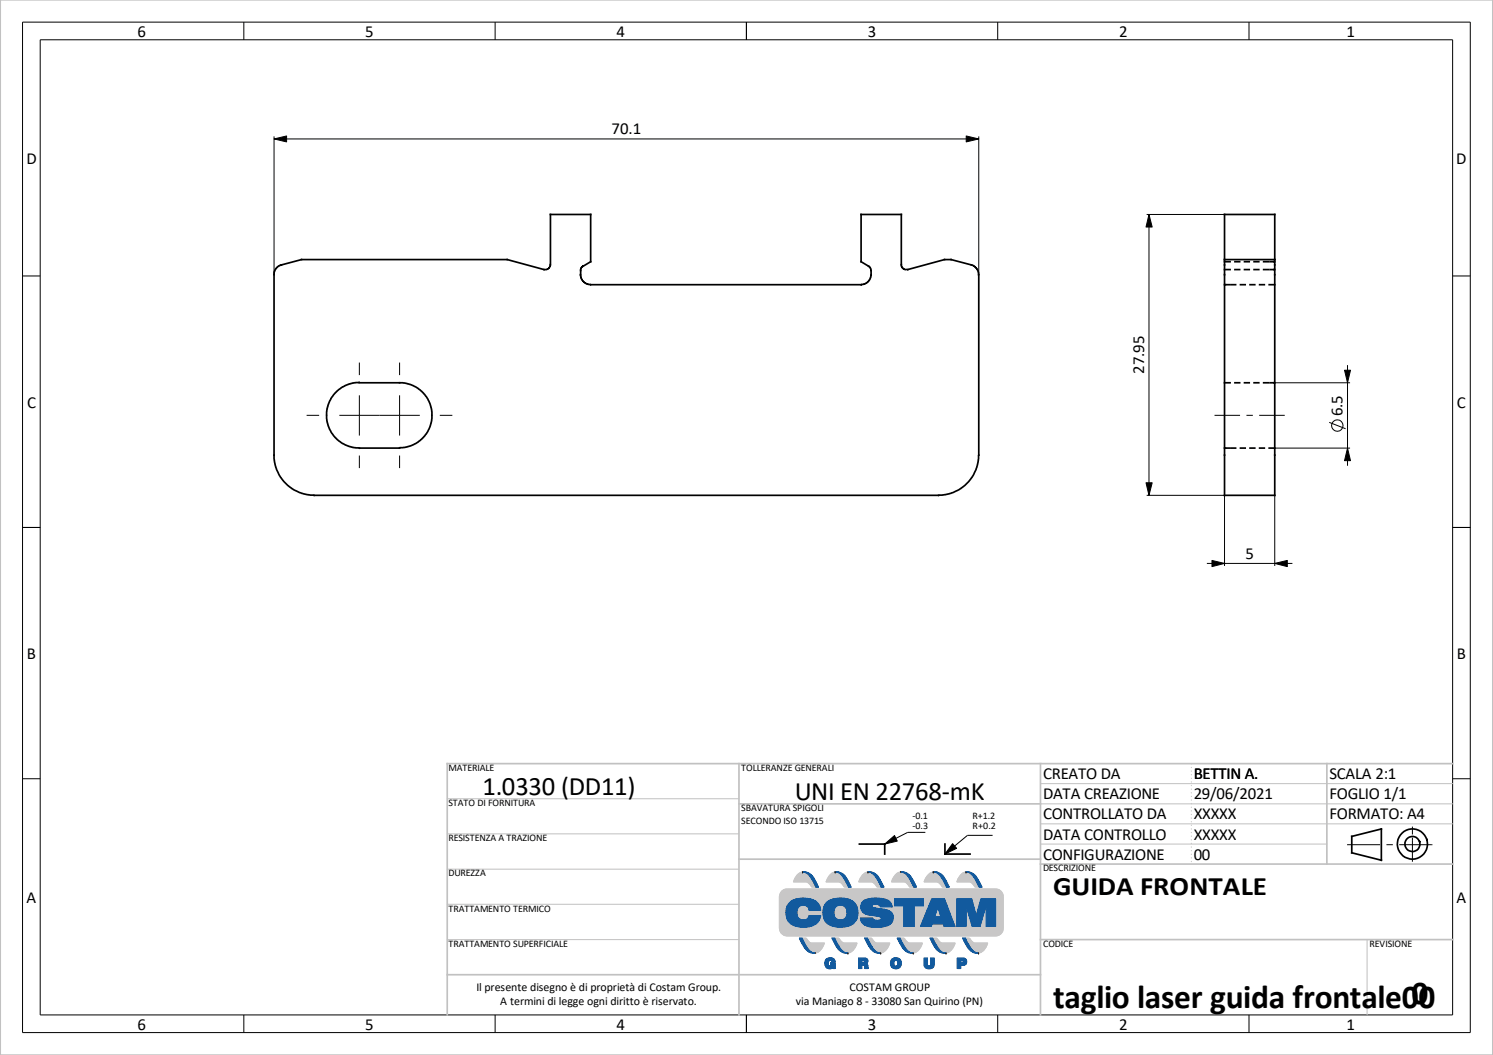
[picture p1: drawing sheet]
<svg xmlns="http://www.w3.org/2000/svg" width="297mm" height="210mm" viewBox="0 0 297 210" stroke-linecap="round" stroke-linejoin="round" font-family="sans-serif">
<g fill="none" stroke="#c1c1c1" stroke-width=".2">
<path d="M237 151.9v.1M237 152.7h.1M237 153.4v.1M237 154.1v.1M237 154.8v.1M237 155.5v.1M237 156.3h.1M237 157v.1M237 157.7v.1M237 158.4v.1M237 159.1v.1M237 159.9h.1"/>
<path d="M237 160.6v.1M237 161.3v.1M237 162v.1M237 162.7v.1M237 163.4v.1M237 164.2v.1M237 164.9v.1M237 165.6v.1M237 166.3v.1M237 167v.1M237 167.8v.1M237 168.5v.1"/>
<path d="M237 169.2v.1M237 169.9v.1M237 170.6v.1M237 171.4h.1"/>
</g>
<path d="M268 168.1h6.6M275.8 168.1h1.3M278.4 168.1h6.6M281 164.5v1.5M281 166.7v4.7" fill="none" stroke="#000" stroke-width=".2"/>
<g fill="none" stroke="#c8c7c7" stroke-width=".2">
<path d="M155.6 177.2l1-.3h41.5a1.5 1.5 0 0 1 1.5 1.5v6.3a1.5 1.5 0 0 1-1.5 1.5h-41.5a1.58 1.58 0 0 1-1.5-1.5v-6.3l.1-.7zM159.7 173.5a2.53 2.53 0 0 0-1.8 2h2.5l.7 .4 .4 .6h.8M166.2 173.5a2.71 2.71 0 0 0-1.9 2h2.6l.4 .1 .7 .9h.8M172.7 173.5a2.53 2.53 0 0 0-1.8 2h2.5l.7 .4 .4 .6h.8M179.2 173.5a2.58 2.58 0 0 0-1.8 2h2.6l.6 .4 .4 .6h.8M185.7 173.5a2.71 2.71 0 0 0-1.8 2h2.5l.7 .4 .4 .6h.8M192.2 173.5a2.53 2.53 0 0 0-1.8 2h2.6l.6 .4 .4 .6h.8M159.6 186.6h.8l.7 .9 .3 .1h2.6a2.52 2.52 0 0 1-1.8 2M166.1 186.6h.8l.7 .9 .3 .1h2.6a2.37 2.37 0 0 1-1.8 2M172.5 186.6h.9l.7 .9 .4 .1h2.5a2.52 2.52 0 0 1-1.8 2M179.1 186.6h.8l.7 .9 .3 .1h2.6a2.37 2.37 0 0 1-1.8 2M185.5 186.6h.9l.7 .9 .3 .1h2.6a2.52 2.52 0 0 1-1.8 2"/>
<path d="M192.1 186.6h.8l.7 .9 .3 .1h2.6a2.37 2.37 0 0 1-1.8 2"/>
</g>
<path d="M156.8 179.8a4.5 4.5 0 0 1 4.6-.9 2.29 2.29 0 0 1 1.9 2.2h-2.3l-.3-.7-.3-.2-.7-.1-.7 .2-.3 .4-.2 .5v.7l.2 .6 .9 .5 1-.1 .4-.7h2.3a2.68 2.68 0 0 1-3 2.2 3.4 3.4 0 0 1-3.7-1.4 3.6 3.6 0 0 1 .2-3.2zM190.4 178.9h2.9l.9 3.3 1-3.3h2.9v5.4h-1.9v-4.3l-1.2 4.3h-1.6l-1.2-4.3v4.3h-1.8zM185.4 178.9h2.5l2.1 5.4h-2.2l-.1-.5h-2.2l-.3 .5h-2.1zM178 178.9h5.7v1.3h-1.8v4.1h-2.1v-4.1h-1.8zM155.6 177.2l-.5 1.1v6.4a1.52 1.52 0 0 0 1.5 1.5h41.5a1.52 1.52 0 0 0 1.5-1.5v-6.6a1.58 1.58 0 0 0-1.5-1.2h-41.8zM164.3 179.7a4.8 4.8 0 0 1 5-.6 2.92 2.92 0 0 1 1.2 3.5 2.92 2.92 0 0 1-3.1 1.9 3.6 3.6 0 0 1-3.3-1.3 3.5 3.5 0 0 1 .2-3.5zM171.6 179.4l.1-.1a5.7 5.7 0 0 1 5.4 .1l.3 .6 .1 .4h-2.3l-.5-.4h-.9a.33 .33 0 0 0-.4 .4 .33 .33 0 0 0 .5 .2l2.9 .6a1.66 1.66 0 0 1 .9 1.8 1.66 1.66 0 0 1-1.6 1.3 8.7 8.7 0 0 1-3.5 0 1.73 1.73 0 0 1-1.4-1.6h2.4l.3 .3 1 .1a.4 .4 0 0 0 .4-.5 .4 .4 0 0 0-.5-.3l-2.2-.3a1.6 1.6 0 0 1-1-2.6z" fill-rule="evenodd" fill="#c8c7c7"/>
<path d="M155.5 177.3l.8-.4h41.8a1.55 1.55 0 0 1 1.5 1.2v6.6a1.52 1.52 0 0 1-1.5 1.5h-41.5a1.52 1.52 0 0 1-1.5-1.5v-6.4zM156.8 179.8a4.5 4.5 0 0 1 4.6-.9 2.29 2.29 0 0 1 1.9 2.2h-2.3l-.3-.7-.3-.2-.7-.1-.7 .2-.3 .4-.2 .5v.7l.2 .6 .9 .5 1-.1 .4-.7h2.3a2.68 2.68 0 0 1-3 2.2 3.4 3.4 0 0 1-3.7-1.4 3.6 3.6 0 0 1 .2-3.2zM164.3 179.7a4.8 4.8 0 0 1 5-.6 2.92 2.92 0 0 1 1.2 3.5 2.92 2.92 0 0 1-3.1 1.9 3.6 3.6 0 0 1-3.3-1.3 3.5 3.5 0 0 1 .2-3.5zM171.6 179.4l.1-.1a5.7 5.7 0 0 1 5.4 .1l.3 .6 .1 .4h-2.3l-.5-.4h-.9a.33 .33 0 0 0-.4 .4 .33 .33 0 0 0 .5 .2l2.9 .6a1.66 1.66 0 0 1 .9 1.8 1.66 1.66 0 0 1-1.6 1.3 8.7 8.7 0 0 1-3.5 0 1.73 1.73 0 0 1-1.4-1.6h2.4l.3 .3 1 .1a.4 .4 0 0 0 .4-.5 .4 .4 0 0 0-.5-.3l-2.2-.3a1.6 1.6 0 0 1-1-2.6zM178 178.9h5.7v1.3h-1.8v4.1h-2.1v-4.1h-1.8zM185.4 178.9h2.5l2.1 5.4h-2.2l-.1-.5h-2.2l-.3 .5h-2.1zM190.4 178.9h2.9l.9 3.3 1-3.3h2.9v5.4h-1.9v-4.3l-1.2 4.3h-1.6l-1.2-4.3v4.3h-1.8z" fill="none" stroke="#c8c7c7" stroke-width=".2"/>
<path d="M166.2 180.5l.3-.2a1.38 1.38 0 0 1 1.6 .1 1.38 1.38 0 0 1 .4 1.6l-.2 .5-.6 .5h-.8l-.4-.1-.5-.5-.1-.4v-.8z" fill-rule="evenodd" fill="#c8c7c7"/>
<path d="M166.2 180.5l.3-.2a1.38 1.38 0 0 1 1.6 .1 1.38 1.38 0 0 1 .4 1.6l-.2 .5-.6 .5h-.8l-.4-.1-.5-.5-.1-.4v-.8z" fill="none" stroke="#c8c7c7" stroke-width=".2"/>
<path d="M186.6 180.5l.6 1.9h-1.3z" fill="#c8c7c7"/>
<path d="M186.6 180.5l.6 1.9h-1.3z" fill="none" stroke="#c8c7c7" stroke-width=".2"/>
<path d="M158.5 174.2a1.59 1.59 0 0 1 1.6-.7 1.59 1.59 0 0 1 1.2 1.1l1 1.9h-.8l-.6-.8-.4-.2h-2.6z" fill-rule="evenodd" fill="#c8c7c7"/>
<path d="M158.5 174.2a1.59 1.59 0 0 1 1.6-.7 1.59 1.59 0 0 1 1.2 1.1l1 1.9h-.8l-.6-.8-.4-.2h-2.6z" fill="none" stroke="#c8c7c7" stroke-width=".2"/>
<path d="M192.1 186.6h.8l.4 .6 .5 .4h2.7a2.12 2.12 0 0 1-2.3 2l-.2-.1a5.8 5.8 0 0 1-1.9-2.9z" fill-rule="evenodd" fill="#c8c7c7"/>
<path d="M192.1 186.6h.8l.4 .6 .5 .4h2.7a2.12 2.12 0 0 1-2.3 2l-.2-.1a5.8 5.8 0 0 1-1.9-2.9z" fill="none" stroke="#c8c7c7" stroke-width=".2"/>
<path d="M164.9 174.3a1.54 1.54 0 0 1 1.5-.8 1.54 1.54 0 0 1 1.3 1l1.1 2h-.8l-.5-.7-.5-.3h-2.7z" fill-rule="evenodd" fill="#c8c7c7"/>
<path d="M164.9 174.3a1.54 1.54 0 0 1 1.5-.8 1.54 1.54 0 0 1 1.3 1l1.1 2h-.8l-.5-.7-.5-.3h-2.7z" fill="none" stroke="#c8c7c7" stroke-width=".2"/>
<path d="M171.6 174.1a1.56 1.56 0 0 1 2.7 .4l1 2h-.8l-.5-.6-.5-.4h-2.6l.2-.7z" fill-rule="evenodd" fill="#c8c7c7"/>
<path d="M171.6 174.1a1.56 1.56 0 0 1 2.7 .4l1 2h-.8l-.5-.6-.5-.4h-2.6l.2-.7z" fill="none" stroke="#c8c7c7" stroke-width=".2"/>
<path d="M178.1 174.1a1.52 1.52 0 0 1 2.7 .4l1 2h-.8l-.5-.7-.5-.3h-2.6l.1-.6z" fill-rule="evenodd" fill="#c8c7c7"/>
<path d="M178.1 174.1a1.52 1.52 0 0 1 2.7 .4l1 2h-.8l-.5-.7-.5-.3h-2.6l.1-.6z" fill="none" stroke="#c8c7c7" stroke-width=".2"/>
<path d="M184.5 174.2a1.59 1.59 0 0 1 1.6-.7 1.59 1.59 0 0 1 1.2 1.1l1 1.9h-.8l-.5-.6-.5-.4h-2.6z" fill-rule="evenodd" fill="#c8c7c7"/>
<path d="M184.5 174.2a1.59 1.59 0 0 1 1.6-.7 1.59 1.59 0 0 1 1.2 1.1l1 1.9h-.8l-.5-.6-.5-.4h-2.6z" fill="none" stroke="#c8c7c7" stroke-width=".2"/>
<path d="M191 174.2a1.54 1.54 0 0 1 2.8 .3l1 2h-.8l-.5-.7-.5-.3h-2.6l.1-.6z" fill-rule="evenodd" fill="#c8c7c7"/>
<path d="M191 174.2a1.54 1.54 0 0 1 2.8 .3l1 2h-.8l-.5-.7-.5-.3h-2.6l.1-.6z" fill="none" stroke="#c8c7c7" stroke-width=".2"/>
<path d="M185.5 186.6h.9l.4 .6 .5 .4h2.7a2.32 2.32 0 0 1-2 2 2.93 2.93 0 0 1-1.9-2z" fill-rule="evenodd" fill="#c8c7c7"/>
<path d="M185.5 186.6h.9l.4 .6 .5 .4h2.7a2.32 2.32 0 0 1-2 2 2.93 2.93 0 0 1-1.9-2z" fill="none" stroke="#c8c7c7" stroke-width=".2"/>
<path d="M179.1 186.6h.8l.4 .6 .5 .4h2.7a2.12 2.12 0 0 1-2.3 2l-.3-.2a5.3 5.3 0 0 1-1.8-2.8z" fill-rule="evenodd" fill="#c8c7c7"/>
<path d="M179.1 186.6h.8l.4 .6 .5 .4h2.7a2.12 2.12 0 0 1-2.3 2l-.3-.2a5.3 5.3 0 0 1-1.8-2.8z" fill="none" stroke="#c8c7c7" stroke-width=".2"/>
<path d="M172.5 186.6h.9l.4 .6 .5 .4h2.7a2.32 2.32 0 0 1-2 2 2.93 2.93 0 0 1-1.9-2z" fill-rule="evenodd" fill="#c8c7c7"/>
<path d="M172.5 186.6h.9l.4 .6 .5 .4h2.7a2.32 2.32 0 0 1-2 2 2.93 2.93 0 0 1-1.9-2z" fill="none" stroke="#c8c7c7" stroke-width=".2"/>
<path d="M166.1 186.6h.8l.4 .6 .5 .4h2.7a2.08 2.08 0 0 1-2.2 2 4.1 4.1 0 0 1-2-2.4z" fill-rule="evenodd" fill="#c8c7c7"/>
<path d="M166.1 186.6h.8l.4 .6 .5 .4h2.7a2.08 2.08 0 0 1-2.2 2 4.1 4.1 0 0 1-2-2.4z" fill="none" stroke="#c8c7c7" stroke-width=".2"/>
<path d="M159.6 186.6h.8l.4 .6 .5 .4h2.7a2.24 2.24 0 0 1-2.1 2 3.2 3.2 0 0 1-2-2.2z" fill-rule="evenodd" fill="#c8c7c7"/>
<path d="M159.6 186.6h.8l.4 .6 .5 .4h2.7a2.24 2.24 0 0 1-2.1 2 3.2 3.2 0 0 1-2-2.2z" fill="none" stroke="#c8c7c7" stroke-width=".2"/>
<g fill="none" stroke="#125a9e" stroke-width=".2">
<path d="M157.3 179.4a4.6 4.6 0 0 1 5-.1l.8 .9 .2 .9h-2.3a1.25 1.25 0 0 0-1.5-1 1.25 1.25 0 0 0-1 1.5 1.27 1.27 0 0 0 1 1.4 1.27 1.27 0 0 0 1.5-.8h2.3l-.4 1.1a4.3 4.3 0 0 1-4.7 .9 2.85 2.85 0 0 1-.9-4.8zM159.7 173.5a2.46 2.46 0 0 1 2.5 1.8l.7 1.2h-.6a5.7 5.7 0 0 0-2.2-3zM164.6 179.4a5.1 5.1 0 0 1 5.2 0 2.98 2.98 0 0 1 .6 3.5 2.98 2.98 0 0 1-3.2 1.6 3.4 3.4 0 0 1-3.3-1.8 3.1 3.1 0 0 1 .7-3.3zM166.2 173.5a2.47 2.47 0 0 1 2.5 1.8l.6 1.2h-.5a6.1 6.1 0 0 0-2.2-3zM171.5 179.6l.5-.5a6.7 6.7 0 0 1 4.7 0l.6 .6 .2 .7h-2.3a1.11 1.11 0 0 0-1.8-.1l.2 .2 .3 .1a7.1 7.1 0 0 1 3.4 .9l.3 .5 .1 .5a2.04 2.04 0 0 1-2.1 1.9l-1.4 .1-1.4-.1-.8-.4-.6-.7-.2-.6h2.4a1.07 1.07 0 0 0 1.7 0l-.4-.4a7.9 7.9 0 0 1-3.2-.7l-.3-.6-.2-.5zM172.7 173.5a2.4 2.4 0 0 1 2.5 1.8l.6 1.2h-.5a5.7 5.7 0 0 0-2.2-3zM178 178.9h5.7v1.3h-1.8v4.1h-2.1v-4.1h-1.8zM179.2 173.5a2.46 2.46 0 0 1 2.5 1.8l.6 1.2h-.5a5.5 5.5 0 0 0-2.2-3zM185.4 178.9h2.5l2.1 5.4h-2.2l-.1-.5h-2.2l-.3 .5h-2.1zM185.7 173.5a2.47 2.47 0 0 1 2.6 1.8l.5 1.2h-.5a5.7 5.7 0 0 0-2.2-3zM190.4 178.9h2.9l.9 3.3 1-3.3h2.9v5.4h-1.9v-4.3l-1.2 4.3h-1.6l-1.2-4.3v4.3h-1.8zM192.2 173.5a2.46 2.46 0 0 1 2.5 1.8l.7 1.2h-.6a5.7 5.7 0 0 0-2.1-3z"/>
<path d="M159 186.6h.6a7.7 7.7 0 0 0 1.6 2.7l1 .3a2.04 2.04 0 0 1-2.2-1.1zM164.4 190.8a1.04 1.04 0 0 1 1.8 .5h-.7l-.2-.2a.58 .58 0 0 0-.6 .5 .58 .58 0 0 0 .5 .6h.2l.2-.2h-.3v-.4h.9v1.1h-.5v-.2a1.05 1.05 0 0 1-1.3 0 1.05 1.05 0 0 1-.2-1.4zM165.5 186.6h.6a5.8 5.8 0 0 0 2.1 3h.5a2.34 2.34 0 0 1-2.5-1.7zM166.2 180.5a1.34 1.34 0 0 1 1.6-.3 1.34 1.34 0 0 1 .7 1.4 1.32 1.32 0 0 1-1.3 1.4 1.32 1.32 0 0 1-1.3-1.4v-.6zM170.8 190.6l1.5 .1a.56 .56 0 0 1 .4 .5 .56 .56 0 0 1-.4 .5l.3 .2 .1 .8h-.7l-.1-.7h-.5v.7h-.6zM171.4 191.1l.6 .1v.3h-.6zM172 186.6h.5l.4 .8a3.6 3.6 0 0 0 1.8 2.2h.5a2.05 2.05 0 0 1-2.2-1.1zM172.7 192.5h.1M177.9 191.2l.2-.1a.56 .56 0 0 1 .6 .5 .56 .56 0 0 1-.5 .6l-.3-.1zM178.5 186.6h.6a5.8 5.8 0 0 0 2.1 3h.5a2.34 2.34 0 0 1-2.5-1.7zM183.9 190.6h.6v1.3a.32 .32 0 0 0 .3 .3 .32 .32 0 0 0 .4-.3v-1.3h.6v1.3a1.02 1.02 0 0 1-1 .8 1.02 1.02 0 0 1-.9-.8zM185 186.6h.5l.4 .8a3.6 3.6 0 0 0 1.8 2.2h.5a2.05 2.05 0 0 1-2.2-1.1z"/>
<path d="M186.6 180.5l.6 1.9h-1.3zM190.5 190.6h1.3a.73 .73 0 0 1 .5 .8 .73 .73 0 0 1-.7 .7h-.5v.6h-.6zM191.1 191.1l.5 .1v.3l-.5 .1zM191.5 186.6h.6a5.8 5.8 0 0 0 2.1 3h.5a2.34 2.34 0 0 1-2.6-1.7z"/>
<circle cx="178.3" cy="191.7" r="1.1"/>
</g>
<path d="M156.8 179.8a4.5 4.5 0 0 1 4.6-.9 2.29 2.29 0 0 1 1.9 2.2h-2.3l-.3-.7-.3-.2-.7-.1-.7 .2-.3 .4-.2 .5v.7l.2 .6 .9 .5 1-.1 .4-.7h2.3a2.68 2.68 0 0 1-3 2.2 3.4 3.4 0 0 1-3.7-1.4 3.6 3.6 0 0 1 .2-3.2z" fill-rule="evenodd" fill="#125a9e"/>
<path d="M156.8 179.8a4.5 4.5 0 0 1 4.6-.9 2.29 2.29 0 0 1 1.9 2.2h-2.3l-.3-.7-.3-.2-.7-.1-.7 .2-.3 .4-.2 .5v.7l.2 .6 .9 .5 1-.1 .4-.7h2.3a2.68 2.68 0 0 1-3 2.2 3.4 3.4 0 0 1-3.7-1.4 3.6 3.6 0 0 1 .2-3.2z" fill="none" stroke="#125a9e" stroke-width=".2"/>
<path d="M164.6 179.4a2.8 2.8 0 0 0-.9 2.2v.5a2.75 2.75 0 0 0 3.1 2.3 3.4 3.4 0 0 0 3.6-1.4 2.94 2.94 0 0 0-3-4.3 4.2 4.2 0 0 0-2.8 .7zM166.2 180.5l.6-.4h.6l.6 .2 .4 .4 .1 1.2-.2 .6-.3 .3-.5 .2h-.6l-.4-.1-.4-.4-.2-.5v-.8z" fill-rule="evenodd" fill="#125a9e"/>
<path d="M164.3 179.7a4.8 4.8 0 0 1 5-.6 2.92 2.92 0 0 1 1.2 3.5 2.92 2.92 0 0 1-3.1 1.9 3.4 3.4 0 0 1-3.3-1.4l-.4-1v-1zM166.2 180.5l.6-.4h.6l.6 .2 .4 .4 .1 1.2-.2 .6-.3 .3-.5 .2h-.6l-.4-.1-.4-.4-.2-.5v-.8z" fill="none" stroke="#125a9e" stroke-width=".2"/>
<path d="M171.6 179.4l.1-.1a5.7 5.7 0 0 1 5.4 .1l.3 .6 .1 .4h-2.3l-.5-.4h-.9a.33 .33 0 0 0-.4 .4 .33 .33 0 0 0 .5 .2l2.9 .6a1.66 1.66 0 0 1 .9 1.8 1.66 1.66 0 0 1-1.6 1.3l-1.2 .2a3.9 3.9 0 0 1-3.4-.9l-.2-.4-.1-.5h2.4l.3 .3 1 .1a.4 .4 0 0 0 .4-.5 .4 .4 0 0 0-.5-.3l-2.2-.3a1.6 1.6 0 0 1-1-2.6z" fill-rule="evenodd" fill="#125a9e"/>
<path d="M171.6 179.4l.1-.1a5.7 5.7 0 0 1 5.4 .1l.3 .6 .1 .4h-2.3l-.5-.4h-.9a.33 .33 0 0 0-.4 .4 .33 .33 0 0 0 .5 .2l2.9 .6a1.66 1.66 0 0 1 .9 1.8 1.66 1.66 0 0 1-1.6 1.3l-1.2 .2a3.9 3.9 0 0 1-3.4-.9l-.2-.4-.1-.5h2.4l.3 .3 1 .1a.4 .4 0 0 0 .4-.5 .4 .4 0 0 0-.5-.3l-2.2-.3a1.6 1.6 0 0 1-1-2.6z" fill="none" stroke="#125a9e" stroke-width=".2"/>
<path d="M178 178.9h5.7v1.3h-1.8v4.1h-2.1v-4.1h-1.8z" fill-rule="evenodd" fill="#125a9e"/>
<path d="M178 178.9h5.7v1.3h-1.8v4.1h-2.1v-4.1h-1.8z" fill="none" stroke="#125a9e" stroke-width=".2"/>
<path d="M185.4 178.9l-2.3 5.4h2.1l.3-.5h2.2l.1 .5h2.2l-2.1-5.4zM186.6 180.5l.6 1.9h-1.3z" fill-rule="evenodd" fill="#125a9e"/>
<path d="M185.4 178.9h2.5l2.1 5.4h-2.2l-.1-.5h-2.2l-.3 .5h-2.1zM186.6 180.5l.6 1.9h-1.3z" fill="none" stroke="#125a9e" stroke-width=".2"/>
<path d="M190.4 178.9h2.9l.9 3.3 1-3.3h2.9v5.4h-1.9v-4.3l-1.2 4.3h-1.6l-1.2-4.3v4.3h-1.8z" fill-rule="evenodd" fill="#125a9e"/>
<path d="M190.4 178.9h2.9l.9 3.3 1-3.3h2.9v5.4h-1.9v-4.3l-1.2 4.3h-1.6l-1.2-4.3v4.3h-1.8z" fill="none" stroke="#125a9e" stroke-width=".2"/>
<path d="M164.4 190.8l.7-.3 .5 .1 .4 .3 .2 .4h-.7a.42 .42 0 0 0-.6-.2 .42 .42 0 0 0-.1 .7 .39 .39 0 0 0 .3 .4 .39 .39 0 0 0 .5-.2h-.3v-.4h.9v1.1h-.5v-.2l-.2 .2h-.7l-.3-.1-.4-.6v-.7z" fill-rule="evenodd" fill="#125a9e"/>
<path d="M164.4 190.8l.7-.3 .5 .1 .4 .3 .2 .4h-.7a.42 .42 0 0 0-.6-.2 .42 .42 0 0 0-.1 .7 .39 .39 0 0 0 .3 .4 .39 .39 0 0 0 .5-.2h-.3v-.4h.9v1.1h-.5v-.2l-.2 .2h-.7l-.3-.1-.4-.6v-.7z" fill="none" stroke="#125a9e" stroke-width=".2"/>
<path d="M170.8 190.6v2.1h.6v-.7l.6 .1v.6h.7l-.1-.8-.3-.2 .3-.3v-.5l-.4-.3zM171.4 191.1h.6a.22 .22 0 0 1 0 .3 .22 .22 0 0 1-.3 .1h-.3z" fill-rule="evenodd" fill="#125a9e"/>
<path d="M170.8 190.6h1.4l.4 .3v.5l-.3 .3 .3 .2 .1 .8h-.7l-.1-.7h-.5v.7h-.6zM171.4 191.1h.6a.22 .22 0 0 1 0 .3 .22 .22 0 0 1-.3 .1h-.3z" fill="none" stroke="#125a9e" stroke-width=".2"/>
<path d="M177.2 191.7a1.11 1.11 0 0 0 2.2 0 1.11 1.11 0 0 0-2.2 0zM177.9 191.2l.2-.1a.6 .6 0 0 1 .5 .4 .6 .6 0 0 1-.1 .7h-.2a.48 .48 0 0 1-.5-.6z" fill-rule="evenodd" fill="#125a9e"/>
<g fill="none" stroke="#125a9e" stroke-width=".2">
<path d="M177.9 191.2l.2-.1a.6 .6 0 0 1 .5 .4 .6 .6 0 0 1-.1 .7h-.2a.48 .48 0 0 1-.5-.6z"/>
<circle cx="178.3" cy="191.7" r="1.11"/>
</g>
<path d="M190.5 190.6v2.1h.6v-.6l1-.2 .2-.3v-.5l-.4-.4zM191.1 191.1h.5a.25 .25 0 0 1 .1 .4 .25 .25 0 0 1-.4 .1h-.2z" fill-rule="evenodd" fill="#125a9e"/>
<path d="M190.5 190.6l1.4 .1 .4 .4v.5l-.2 .3-1 .2v.6h-.6zM191.1 191.1h.5a.25 .25 0 0 1 .1 .4 .25 .25 0 0 1-.4 .1h-.2z" fill="none" stroke="#125a9e" stroke-width=".2"/>
<path d="M183.9 190.6h.6v1.3a.32 .32 0 0 0 .3 .3 .32 .32 0 0 0 .4-.3v-1.3h.6v1.6l-.2 .3-.5 .2h-.7l-.4-.3-.1-.3z" fill-rule="evenodd" fill="#125a9e"/>
<path d="M183.9 190.6h.6v1.3a.32 .32 0 0 0 .3 .3 .32 .32 0 0 0 .4-.3v-1.3h.6v1.6l-.2 .3-.5 .2h-.7l-.4-.3-.1-.3z" fill="none" stroke="#125a9e" stroke-width=".2"/>
<path d="M159.7 173.5a2.44 2.44 0 0 1 2.5 1.8l.7 1.2h-.6l-.1-.3a4.9 4.9 0 0 0-1.9-2.6z" fill-rule="evenodd" fill="#125a9e"/>
<path d="M159.7 173.5a2.44 2.44 0 0 1 2.5 1.8l.7 1.2h-.6l-.1-.3a4.9 4.9 0 0 0-1.9-2.6z" fill="none" stroke="#125a9e" stroke-width=".2"/>
<path d="M191.5 186.6h.6l.1 .3a5.1 5.1 0 0 0 1.9 2.6l.6 .1a2.41 2.41 0 0 1-2.6-1.7z" fill-rule="evenodd" fill="#125a9e"/>
<path d="M191.5 186.6h.6l.1 .3a5.1 5.1 0 0 0 1.9 2.6l.6 .1a2.41 2.41 0 0 1-2.6-1.7z" fill="none" stroke="#125a9e" stroke-width=".2"/>
<path d="M172.7 173.5a2.44 2.44 0 0 1 2.5 1.8l.6 1.2h-.5l-.1-.3a4.9 4.9 0 0 0-1.9-2.6z" fill-rule="evenodd" fill="#125a9e"/>
<path d="M172.7 173.5a2.44 2.44 0 0 1 2.5 1.8l.6 1.2h-.5l-.1-.3a4.9 4.9 0 0 0-1.9-2.6z" fill="none" stroke="#125a9e" stroke-width=".2"/>
<path d="M166.2 173.5a2.53 2.53 0 0 1 2.5 1.8l.6 1.2h-.5a5.6 5.6 0 0 0-1.9-2.8z" fill-rule="evenodd" fill="#125a9e"/>
<path d="M166.2 173.5a2.53 2.53 0 0 1 2.5 1.8l.6 1.2h-.5a5.6 5.6 0 0 0-1.9-2.8z" fill="none" stroke="#125a9e" stroke-width=".2"/>
<path d="M179.2 173.5a2.52 2.52 0 0 1 2.5 1.8l.6 1.2h-.5a5.6 5.6 0 0 0-1.9-2.8z" fill-rule="evenodd" fill="#125a9e"/>
<path d="M179.2 173.5a2.52 2.52 0 0 1 2.5 1.8l.6 1.2h-.5a5.6 5.6 0 0 0-1.9-2.8z" fill="none" stroke="#125a9e" stroke-width=".2"/>
<path d="M185.7 173.5a2.53 2.53 0 0 1 2.6 1.8l.5 1.2h-.5l-.1-.3a4.3 4.3 0 0 0-2.1-2.7z" fill-rule="evenodd" fill="#125a9e"/>
<path d="M185.7 173.5a2.53 2.53 0 0 1 2.6 1.8l.5 1.2h-.5l-.1-.3a4.3 4.3 0 0 0-2.1-2.7z" fill="none" stroke="#125a9e" stroke-width=".2"/>
<path d="M192.2 173.5a2.52 2.52 0 0 1 2.5 1.8l.7 1.2h-.6a5.6 5.6 0 0 0-1.9-2.8z" fill-rule="evenodd" fill="#125a9e"/>
<path d="M192.2 173.5a2.52 2.52 0 0 1 2.5 1.8l.7 1.2h-.6a5.6 5.6 0 0 0-1.9-2.8z" fill="none" stroke="#125a9e" stroke-width=".2"/>
<path d="M185 186.6h.5l.2 .3a4.5 4.5 0 0 0 2 2.7h.5a2.58 2.58 0 0 1-2.7-1.9z" fill-rule="evenodd" fill="#125a9e"/>
<path d="M185 186.6h.5l.2 .3a4.5 4.5 0 0 0 2 2.7h.5a2.58 2.58 0 0 1-2.7-1.9z" fill="none" stroke="#125a9e" stroke-width=".2"/>
<path d="M178.5 186.6h.6l.1 .3a4.8 4.8 0 0 0 2 2.7h.5a2.35 2.35 0 0 1-2.5-1.7z" fill-rule="evenodd" fill="#125a9e"/>
<path d="M178.5 186.6h.6l.1 .3a4.8 4.8 0 0 0 2 2.7h.5a2.35 2.35 0 0 1-2.5-1.7z" fill="none" stroke="#125a9e" stroke-width=".2"/>
<path d="M172 186.6h.5l.4 .8a3.6 3.6 0 0 0 1.9 2.2h.4a2.42 2.42 0 0 1-2.6-1.7z" fill-rule="evenodd" fill="#125a9e"/>
<path d="M172 186.6h.5l.4 .8a3.6 3.6 0 0 0 1.9 2.2h.4a2.42 2.42 0 0 1-2.6-1.7z" fill="none" stroke="#125a9e" stroke-width=".2"/>
<path d="M165.5 186.6h.6l.1 .3a4.8 4.8 0 0 0 2 2.7h.5a2.35 2.35 0 0 1-2.5-1.7z" fill-rule="evenodd" fill="#125a9e"/>
<path d="M165.5 186.6h.6l.1 .3a4.8 4.8 0 0 0 2 2.7h.5a2.35 2.35 0 0 1-2.5-1.7z" fill="none" stroke="#125a9e" stroke-width=".2"/>
<path d="M159 186.6h.6l.2 .6a3.9 3.9 0 0 0 2 2.4h.4a2.41 2.41 0 0 1-2.6-1.7z" fill-rule="evenodd" fill="#125a9e"/>
<path d="M159 186.6h.6l.2 .6a3.9 3.9 0 0 0 2 2.4h.4a2.41 2.41 0 0 1-2.6-1.7z" fill="none" stroke="#125a9e" stroke-width=".2"/>
<path d="M159.7 173.5h.1M166.2 173.5h.1M172.7 173.5h.1M179.2 173.5h.1M185.7 173.5h.1M192.2 173.5h.1M162.2 189.6h.1M168.7 189.6h.1M175.2 189.6h.1M181.7 189.6h.1M188.2 189.6h.1M194.7 189.6h.1" fill="none" stroke="#191924" stroke-width=".2"/>
<g fill="none" stroke="#000" stroke-width=".2">
<path d="M4.5 4.4h288v201h-288zM8 7.9h281v194h-281zM48.5 4.4v3.5M98.5 4.4v3.5M148.5 4.4v3.5M198.5 4.4v3.5M248.5 4.4v3.5M54.5 27.6l2.5-.5v1.1zM54.5 27.1v27.6M54.5 27.6h140.2M192.2 27.1l2.5 .5-2.5 .6zM194.7 27.1v27.6"/>
<path d="M4.5 54.9h3.5M228.1 42.7h15.5M228.6 42.7l.6 2.5h-1.2zM228.6 42.7v55.9M289 54.9h3.5M71.5 72.1v2.5M71.5 78.7v8M79.5 72.1v2.5M79.5 78.7v8M253.6 76.2h15M267.5 73.7h1.2l-.6 2.5zM268.1 72.6v20.1"/>
<path d="M61 82.6h2.5M67.5 82.6h16M71.5 90.6v2.5M79.5 90.6v2.5M87.5 82.6h2.5M228 96.1h1.2l-.6 2.5zM228.1 98.6h15.5v14M241.6 82.6h5.1M248 82.6h1.3M250.5 82.6h5.1M253.6 89.2h15M253.6 98.6v14"/>
<path d="M264.5 84l3.2 1.3M268.1 89.2l.6 2.5h-1.2zM4.5 104.9h3.5M240.1 112.1h17M241.1 111.5l2.5 .6-2.5 .6zM253.6 112.1l2.5-.6v1.2zM289 104.9h3.5M4.5 154.9h3.5M289 154.9h3.5M176 167.9l2-1.7 .5 1.1zM184.1 165.6h-3.5l-4.6 2.3M189.5 167.9l.8 .9-2.3 1.1z"/>
<path d="M197.5 166.2h-5l-4.5 3.7M48.5 201.9v3.5M98.5 201.9v3.5M148.5 201.9v3.5M198.5 201.9v3.5M248.5 201.9v3.5"/>
<circle cx="266.1" cy="84.7" r="1.14"/>
</g>
<path d="M89 158.9h58M207 155.9h82M207 159.9h82M89 179.9h58M89 165.9h58M89 172.9h58M207 167.9h57M207 163.9h82M89 186.9h58M272 186.9v15" fill="none" stroke="#c1c1c1" stroke-width=".2"/>
<path d="M0 0h297v209.9h-297zM147 159.9h60M147 151.9v50M207 151.9v50M264 151.9v20M289 151.9h-200v50M147 170.9h60M207 171.9h82M89 193.9h118M207 186.9h82" fill="none" stroke="#c1c1c1" stroke-width=".34"/>
<g fill="none" stroke="#000" stroke-width=".34">
<path d="M109.5 52.7v.2l-.4 .6-.9 .1-7.3-2h-40.9l-4.1 1.1-.7 .4-.4 .4-.3 .7 .1 37.7 .4 1.5 .6 1.3 1.7 1.9 1.1 .8 1.2 .6 1.5 .4 1.4 .2M109.5 52.7v-10h8v9.4l-1.5 .9M115.5 54.7l.1 .6 .6 .8 .6 .4 .7 .1h54.2l.7-.3 .4-.3 .4-.7 .1-.6v-1.1l-.2-.5-1.8-1v-9.4h8v10.2l.4 .6 .9 .1 7.3-2h1.3l4.5 1.3 .7 .7 .3 1.1M116 52.9l-.5 .6v1.2M194.7 54.7v36.6l-.5 2.1-.6 1.3-.8 1.1-1.6 1.4-2.1 1-2.4 .4h-124.2M243.6 56.6h2.4M243.6 52.1h1.1M243.6 53.6h1.1M243.6 42.7h10v55.9h-10zM243.6 51.6h10M245.5 52.1h1.3M245.5 53.6h1.3"/>
<path d="M246.6 56.6h1.3M247.4 52.1h1.3M247.4 53.6h1.3M248.5 56.6h1.3M249.3 52.1h1.3M249.3 53.6h1.3M250.4 56.6h1.3M251.2 52.1h2.4M251.2 53.6h2.4M252.5 56.6h1.1M71.5 76.1l-2.1 .3-1.5 .8-1.5 1.3-.5 .7-.6 1.4-.4 2 .4 2.1 .7 1.5 1.4 1.5 1.3 .9 2.1 .5 8.7 .1 1.2-.2 1.5-.5 1-.6 1.3-1.2 1.1-1.9 .3-1.5v-1.4l-.3-1.5-.5-1.1-1.5-1.7-1.7-1-1.7-.4h-8.7M243.6 76.2h1.1"/>
<path d="M245.5 76.2h1.3M247.4 76.2h1.3M249.3 76.2h1.3M251.2 76.2h2.4M243.6 89.2h2.4M246.6 89.2h1.3M248.5 89.2h1.3M250.4 89.2h1.3M252.5 89.2h1.1M171 167.9h5v2M188 167.9v2h5M268.9 166.4l5.9-1.5v6.3l-5.9-1.5z"/>
<circle cx="281" cy="167.9" r="1.5"/>
<circle cx="281" cy="167.9" r="2.99"/>
</g>
<path d="M54.5 27.6l2.5-.5v1.1zM192.2 27.1l2.5 .5-2.5 .6zM228.6 42.7l.6 2.5h-1.2zM267.5 73.7h1.2l-.6 2.5zM228 96.1h1.2l-.6 2.5zM268.1 89.2l.6 2.5h-1.2zM241.1 111.5l2.5 .6-2.5 .6zM253.6 112.1l2.5-.6v1.2zM176 167.9l2-1.7 .5 1.1zM189.5 167.9l.8 .9-2.3 1.1z" fill="#000"/>
<g font-size="6.6">
<text x="209.5" y="200.5">taglio laser guida frontale00</text>
<text x="280.8" y="199.8">0</text>
</g>
<g font-size="5.3">
<text x="96" y="158.2">1.0330 (DD11)</text>
<text x="158.1" y="159.1">UNI EN 22768-mK</text>
<text x="209.5" y="178.1">GUIDA FRONTALE</text>
</g>
<g font-size="3.3">
<text x="27.4" y="7.5">6</text>
<text x="72.6" y="7.5">5</text>
<text x="122.6" y="7.5">4</text>
<text x="172.7" y="7.5">3</text>
<text x="222.7" y="7.5">2</text>
<text x="267.9" y="7.5">1</text>
<text x="121.7" y="26.8">70.1</text>
<text x="5.2" y="32.7">D</text>
<text x="289.7" y="32.7">D</text>
<text x="227.6" y="74.4" transform="rotate(-90 227.6 74.4)">27.95</text>
<text x="5.4" y="81.2">C</text>
<text x="267.1" y="82.8" transform="rotate(-90 267.1 82.8)">6.5</text>
<text x="289.9" y="81.2">C</text>
<text x="247.8" y="111.2">5</text>
<text x="5.3" y="131.2">B</text>
<text x="289.9" y="131.2">B</text>
<text x="207.5" y="155">CREATO DA</text>
<text x="237.5" y="155">BETTIN A.</text>
<text x="264.5" y="155">SCALA 2:1</text>
<text x="207.5" y="159">DATA CREAZIONE</text>
<text x="237.5" y="159">29/06/2021</text>
<text x="264.5" y="159">FOGLIO 1/1</text>
<text x="207.5" y="163">CONTROLLATO DA</text>
<text x="207.5" y="167">DATA CONTROLLO</text>
<text x="237.5" y="163">XXXXX</text>
<text x="237.5" y="167">XXXXX</text>
<text x="264.5" y="163">FORMATO: A4</text>
<text x="207.5" y="171">CONFIGURAZIONE</text>
<text x="237.5" y="171">00</text>
<text x="5.3" y="179.7">A</text>
<text x="289.8" y="179.7">A</text>
<text x="27.4" y="204.9">6</text>
<text x="72.6" y="204.9">5</text>
<text x="122.6" y="204.9">4</text>
<text x="172.7" y="204.9">3</text>
<text x="222.7" y="204.9">2</text>
<text x="267.9" y="204.9">1</text>
</g>
<g font-size="2.4">
<text x="94.8" y="197.1">Il presente disegno è di proprietà di Costam Group.</text>
<text x="169" y="197.1">COSTAM GROUP</text>
<text x="99.5" y="199.9">A termini di legge ogni diritto è riservato.</text>
<text x="158.4" y="199.9">via Maniago 8 - 33080 San Quirino (PN)</text>
</g>
<g font-size="2">
<text x="89.2" y="153.4">MATERIALE</text>
<text x="147.5" y="153.4">TOLLERANZE GENERALI</text>
<text x="89.2" y="160.4">STATO DI FORNITURA</text>
<text x="147.5" y="161.4">SBAVATURA SPIGOLI</text>
<text x="89.2" y="167.4">RESISTENZA A TRAZIONE</text>
<text x="147.5" y="163.9">SECONDO ISO 13715</text>
<text x="181.5" y="162.9">-0.1</text>
<text x="181.5" y="164.9">-0.3</text>
<text x="193.5" y="162.9">R+1.2</text>
<text x="193.5" y="164.9">R+0.2</text>
<text x="207.5" y="173.4">DESCRIZIONE</text>
<text x="89.2" y="174.4">DUREZZA</text>
<text x="89.2" y="181.4">TRATTAMENTO TERMICO</text>
<text x="89.2" y="188.4">TRATTAMENTO SUPERFICIALE</text>
<text x="207.5" y="188.4">CODICE</text>
<text x="272.5" y="188.4">REVISIONE</text>
</g>
</svg>
